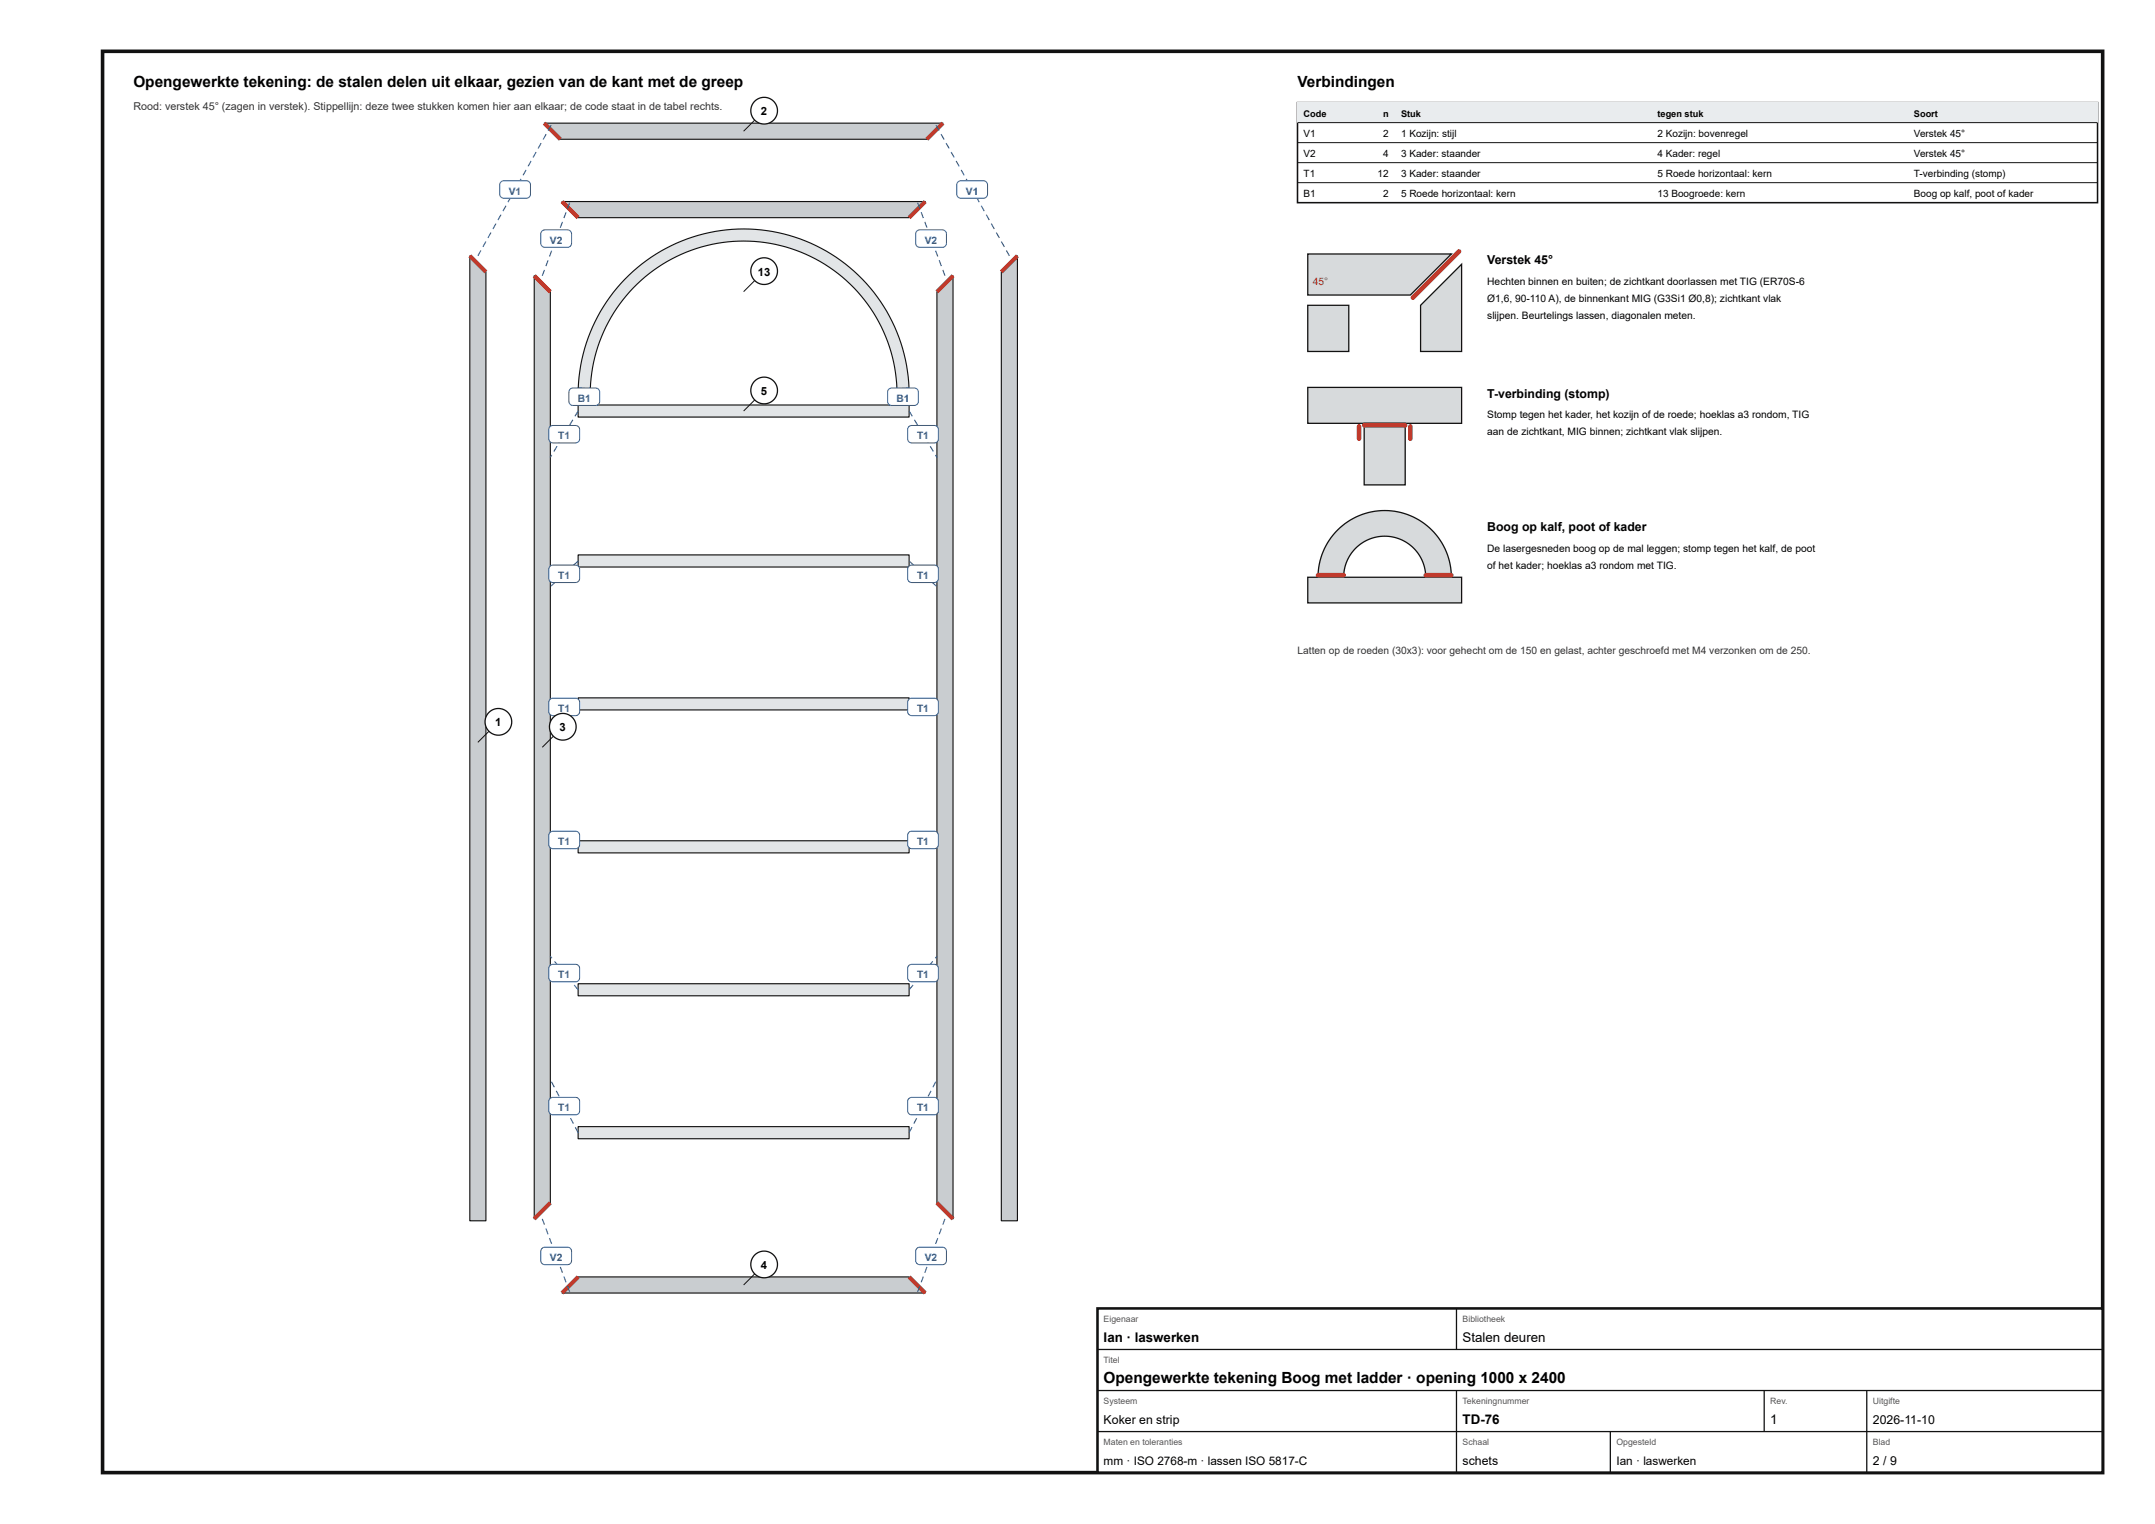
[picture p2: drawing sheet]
<svg xmlns="http://www.w3.org/2000/svg" width="420mm" height="297mm" viewBox="0 0 420 297" stroke-linecap="round" stroke-linejoin="round" font-family="sans-serif">
<path d="M20 10h390v277h-390z" fill="none" stroke="#111" stroke-width=".7" stroke-linecap="butt"/>
<path d="M91.6 49.9l3.1 3.1v184.9h-3.1z" fill="#c9cdd0"/>
<path d="M91.6 49.9l3.1 3.1v184.9h-3.1z" fill="none" stroke="#111" stroke-width=".22"/>
<path d="M91.6 49.9l3.1 3.1" fill="none" stroke="#c0392b" stroke-width=".8" stroke-linecap="butt"/>
<path d="M195.2 53l3.2-3.1v188h-3.2z" fill="#c9cdd0"/>
<path d="M195.2 53l3.2-3.1v188h-3.2z" fill="none" stroke="#111" stroke-width=".22"/>
<path d="M198.4 49.9l-3.2 3.1" fill="none" stroke="#c0392b" stroke-width=".8" stroke-linecap="butt"/>
<path d="M106.1 24h77.8l-3.2 3.1h-71.4z" fill="#c9cdd0"/>
<path d="M106.1 24h77.8l-3.2 3.1h-71.4z" fill="none" stroke="#111" stroke-width=".22"/>
<path d="M106.1 24l3.2 3.1M183.9 24l-3.2 3.1" fill="none" stroke="#c0392b" stroke-width=".8" stroke-linecap="butt"/>
<path d="M104.2 53.7l3.1 3.2v177.5l-3.1 3.1z" fill="#c9cdd0"/>
<path d="M104.2 53.7l3.1 3.2v177.5l-3.1 3.1z" fill="none" stroke="#111" stroke-width=".22"/>
<path d="M104.2 53.7l3.1 3.2M107.3 234.4l-3.1 3.1" fill="none" stroke="#c0392b" stroke-width=".8" stroke-linecap="butt"/>
<path d="M182.7 56.9l3.1-3.2v183.8l-3.1-3.1z" fill="#c9cdd0"/>
<path d="M182.7 56.9l3.1-3.2v183.8l-3.1-3.1z" fill="none" stroke="#111" stroke-width=".22"/>
<path d="M185.8 53.7l-3.1 3.2M182.7 234.4l3.1 3.1" fill="none" stroke="#c0392b" stroke-width=".8" stroke-linecap="butt"/>
<path d="M109.6 252l3.1-3.1h64.6l3.1 3.1z" fill="#c9cdd0"/>
<path d="M109.6 252l3.1-3.1h64.6l3.1 3.1z" fill="none" stroke="#111" stroke-width=".22"/>
<path d="M112.7 248.9l-3.1 3.1M177.3 248.9l3.1 3.1" fill="none" stroke="#c0392b" stroke-width=".8" stroke-linecap="butt"/>
<path d="M109.6 39.3h70.8l-3.1 3.1h-64.6z" fill="#c9cdd0"/>
<path d="M109.6 39.3h70.8l-3.1 3.1h-64.6z" fill="none" stroke="#111" stroke-width=".22"/>
<path d="M109.6 39.3l3.1 3.1M180.4 39.3l-3.1 3.1" fill="none" stroke="#c0392b" stroke-width=".8" stroke-linecap="butt"/>
<path d="M112.7 78.9h64.6v2.4h-64.6z" fill="#e2e5e7"/>
<path d="M112.7 78.9h64.6v2.4h-64.6z" fill="none" stroke="#111" stroke-width=".22"/>
<path d="M112.7 219.6h64.6v2.3h-64.6z" fill="#e2e5e7"/>
<path d="M112.7 219.6h64.6v2.3h-64.6z" fill="none" stroke="#111" stroke-width=".22"/>
<path d="M112.7 191.7h64.6v2.4h-64.6z" fill="#e2e5e7"/>
<path d="M112.7 191.7h64.6v2.4h-64.6z" fill="none" stroke="#111" stroke-width=".22"/>
<path d="M112.7 163.9h64.6v2.3h-64.6z" fill="#e2e5e7"/>
<path d="M112.7 163.9h64.6v2.3h-64.6z" fill="none" stroke="#111" stroke-width=".22"/>
<path d="M112.7 136h64.6v2.4h-64.6z" fill="#e2e5e7"/>
<path d="M112.7 136h64.6v2.4h-64.6z" fill="none" stroke="#111" stroke-width=".22"/>
<path d="M112.7 108.1h64.6v2.4h-64.6z" fill="#e2e5e7"/>
<path d="M112.7 108.1h64.6v2.4h-64.6z" fill="none" stroke="#111" stroke-width=".22"/>
<path d="M121.8 54.4a32.3 32.3 0 0 1 34.7-7.6 32.3 32.3 0 0 1 20.7 28.9l-2.3 .1a29.9 29.9 0 0 0-29.9-28.8 29.9 29.9 0 0 0-29.9 28.8l-2.4-.1a32.4 32.4 0 0 1 9.1-21.3z" fill="#e2e5e7"/>
<path d="M121.8 54.4a32.3 32.3 0 0 1 34.7-7.6 32.3 32.3 0 0 1 20.7 28.9l-2.3 .1a29.9 29.9 0 0 0-29.9-28.8 29.9 29.9 0 0 0-29.9 28.8l-2.4-.1a32.4 32.4 0 0 1 9.1-21.3z" fill="none" stroke="#111" stroke-width=".22"/>
<path d="M93.7 48.8l.2 .1-.6 1-.2-.1zM94.7 47l.1 .1-.5 1.1-.2-.1zM95.6 45.3l.2 .1-.6 1-.2-.1zM96.6 43.5l.2 .1-.6 1.1-.2-.1zM97.6 41.8l.2 .1-.6 1-.2-.1zM98.6 40l.2 .1-.6 1.1-.2-.1zM99.5 38.3l.2 .1-.5 1.1-.2-.2zM100.5 36.6l.2 .1-.6 1-.2-.1zM101.5 34.8l.2 .1-.6 1.1-.2-.1zM102.5 33.1l.2 .1-.6 1-.2-.1zM103.5 31.3l.2 .1-.6 1.1-.2-.1zM104.4 29.6l.2 .1-.6 1-.1-.1zM105.4 27.8l.2 .1-.6 1.1-.2-.1zM106.4 26.1l.2 .1-.6 1-.2-.1zM107.4 24.3l.2 .2-.6 1-.2-.1z" fill="#1f5fa8"/>
<path d="M97.7 35.5l.5-.3h4.4a.8 .8 0 0 1 .8 .8v1.8a.8 .8 0 0 1-.8 .8h-4.4a.8 .8 0 0 1-.8-.8l.1-1.9z" fill="#fff"/>
<path d="M97.7 35.5l.5-.3h4.4a.8 .8 0 0 1 .8 .8v1.8a.8 .8 0 0 1-.8 .8h-4.4a.8 .8 0 0 1-.8-.8l.1-1.9z" fill="none" stroke="#1f5fa8" stroke-width=".2"/>
<path d="M196.1 48.9l.2-.1 .6 1-.2 .1zM195.2 47.1l.1-.1 .6 1.1-.2 .1zM194.2 45.4l.2-.1 .6 1-.2 .1zM193.2 43.6l.2-.1 .6 1.1-.2 .1zM192.2 41.9l.2-.1 .6 1-.2 .1zM191.2 40.1l.2-.1 .6 1.1-.2 .1zM190.3 38.4l.2-.1 .5 1-.2 .2zM189.3 36.7l.2-.1 .6 1-.2 .1zM188.3 34.9l.2-.1 .6 1.1-.2 .1zM187.3 33.2l.2-.1 .6 1-.2 .1zM186.3 31.4l.2-.1 .6 1.1-.2 .1zM185.4 29.7l.2-.1 .5 1-.1 .1zM184.4 27.9l.2-.1 .6 1.1-.2 .1zM183.4 26.2l.2-.1 .6 1-.2 .1zM182.4 24.5l.2-.2 .6 1.1-.2 .1z" fill="#1f5fa8"/>
<path d="M186.8 35.5l.6-.3h4.4a.8 .8 0 0 1 .8 .8v1.8a.8 .8 0 0 1-.8 .8h-4.4a.8 .8 0 0 1-.8-.8v-1.9z" fill="#fff"/>
<path d="M186.8 35.5l.6-.3h4.4a.8 .8 0 0 1 .8 .8v1.8a.8 .8 0 0 1-.8 .8h-4.4a.8 .8 0 0 1-.8-.8v-1.9z" fill="none" stroke="#1f5fa8" stroke-width=".2"/>
<path d="M105.6 237.6l.2-.1 .5 1.1-.2 .1zM106.3 239.5l.2-.1 .5 1.1-.2 .1zM107 241.3h.2l.5 1.1-.2 .1zM107.7 243.2l.2-.1 .5 1.2h-.2zM108.4 245.1l.3-.1 .4 1.1-.2 .1zM109.1 247l.3-.1 .4 1.1-.2 .1zM109.9 248.8l.2-.1 .4 1.2h-.2zM110.6 250.7l.2-.1 .4 1.1-.2 .1z" fill="#1f5fa8"/>
<path d="M105.7 243.3l.5-.2h4.4a.8 .8 0 0 1 .8 .8v1.8a.8 .8 0 0 1-.8 .8h-4.4a.8 .8 0 0 1-.8-.8l.1-2z" fill="#fff"/>
<path d="M105.7 243.3l.5-.2h4.4a.8 .8 0 0 1 .8 .8v1.8a.8 .8 0 0 1-.8 .8h-4.4a.8 .8 0 0 1-.8-.8l.1-2z" fill="none" stroke="#1f5fa8" stroke-width=".2"/>
<path d="M106.1 52.6h.2l-.5 1.2-.2-.1zM106.8 50.7l.2 .1-.5 1.1-.2-.1zM107.5 48.8l.2 .1-.5 1.1-.2-.1zM108.2 47h.2l-.5 1.2-.2-.1zM108.9 45.1l.2 .1-.4 1.1-.3-.1zM109.6 43.2l.2 .1-.4 1.1-.3-.1zM110.3 41.3l.2 .1-.4 1.1h-.2zM111 39.5h.2l-.4 1.2-.2-.1z" fill="#1f5fa8"/>
<path d="M105.7 45l.5-.2h4.4a.8 .8 0 0 1 .8 .8v1.8a.8 .8 0 0 1-.8 .8h-4.4a.8 .8 0 0 1-.8-.8l.1-2z" fill="#fff"/>
<path d="M105.7 45l.5-.2h4.4a.8 .8 0 0 1 .8 .8v1.8a.8 .8 0 0 1-.8 .8h-4.4a.8 .8 0 0 1-.8-.8l.1-2z" fill="none" stroke="#1f5fa8" stroke-width=".2"/>
<path d="M184.2 237.5l.2 .1-.5 1.1-.2-.1zM183.5 239.4l.2 .1-.5 1.1-.2-.1zM182.8 241.3h.2l-.5 1.2-.2-.1zM182 243.1l.3 .1-.5 1.1h-.2zM181.3 245l.3 .1-.5 1.1-.2-.1zM180.6 246.9l.2 .1-.4 1.1-.2-.1zM179.9 248.7l.2 .1-.4 1.1h-.2zM179.2 250.6l.2 .1-.4 1.1-.2-.1z" fill="#1f5fa8"/>
<path d="M178.8 243.3l.5-.2h4.4a.8 .8 0 0 1 .8 .8v1.8a.8 .8 0 0 1-.8 .8h-4.4a.8 .8 0 0 1-.8-.8l.1-2z" fill="#fff"/>
<path d="M178.8 243.3l.5-.2h4.4a.8 .8 0 0 1 .8 .8v1.8a.8 .8 0 0 1-.8 .8h-4.4a.8 .8 0 0 1-.8-.8l.1-2z" fill="none" stroke="#1f5fa8" stroke-width=".2"/>
<path d="M183.7 52.6h.2l.5 1.1-.2 .1zM183 50.8l.2-.1 .5 1.1-.2 .1zM182.3 48.9l.2-.1 .5 1.1-.2 .1zM181.6 47h.2l.5 1.1-.3 .1zM180.9 45.2l.2-.1 .5 1.1-.3 .1zM180.2 43.3l.2-.1 .4 1.1-.2 .1zM179.5 41.4l.2-.1 .4 1.2h-.2zM178.8 39.5h.2l.4 1.1-.2 .1z" fill="#1f5fa8"/>
<path d="M178.8 45l.5-.2h4.4a.8 .8 0 0 1 .8 .8v1.8a.8 .8 0 0 1-.8 .8h-4.4a.8 .8 0 0 1-.8-.8l.1-2z" fill="#fff"/>
<path d="M178.8 45l.5-.2h4.4a.8 .8 0 0 1 .8 .8v1.8a.8 .8 0 0 1-.8 .8h-4.4a.8 .8 0 0 1-.8-.8l.1-2z" fill="none" stroke="#1f5fa8" stroke-width=".2"/>
<path d="M112.6 80l.2 .2-.6 1-.2-.1zM111.6 81.8l.2 .1-.6 1-.2-.1zM110.6 83.5l.2 .1-.7 1-.1-.1zM109.5 85.2l.2 .1-.6 1-.2-.1zM108.5 86.9l.2 .1-.6 1-.2-.1zM107.5 88.6l.2 .1-.3 .5-.2-.1z" fill="#1f5fa8"/>
<path d="M107.3 83.2l.5-.3h4.4a.8 .8 0 0 1 .8 .8v1.8a.8 .8 0 0 1-.8 .8h-4.4a.8 .8 0 0 1-.8-.8v-1.9z" fill="#fff"/>
<path d="M107.3 83.2l.5-.3h4.4a.8 .8 0 0 1 .8 .8v1.8a.8 .8 0 0 1-.8 .8h-4.4a.8 .8 0 0 1-.8-.8v-1.9z" fill="none" stroke="#1f5fa8" stroke-width=".2"/>
<path d="M177.2 80.2l.2-.2 .6 1.1-.2 .1zM178.2 81.9l.2-.1 .6 1-.2 .1zM179.2 83.6l.2-.1 .6 1-.2 .1zM180.3 85.3l.1-.1 .7 1-.2 .1zM181.3 87l.2-.1 .6 1-.2 .1zM182.3 88.7l.2-.1 .3 .5-.2 .1z" fill="#1f5fa8"/>
<path d="M177.2 83.2l.6-.3h4.4a.8 .8 0 0 1 .8 .8v1.8a.8 .8 0 0 1-.8 .8h-4.4a.8 .8 0 0 1-.8-.8v-1.9z" fill="#fff"/>
<path d="M177.2 83.2l.6-.3h4.4a.8 .8 0 0 1 .8 .8v1.8a.8 .8 0 0 1-.8 .8h-4.4a.8 .8 0 0 1-.8-.8v-1.9z" fill="none" stroke="#1f5fa8" stroke-width=".2"/>
<path d="M112.1 219.7l.2-.1 .5 1.1-.2 .1zM111.1 218l.2-.1 .6 1-.2 .1zM110.2 216.2l.2-.1 .6 1.1-.2 .1zM109.3 214.4l.2-.1 .5 1.1-.1 .1zM108.4 212.6l.2-.1 .5 1.1-.2 .1zM107.4 210.9l.2-.1 .6 1-.2 .1z" fill="#1f5fa8"/>
<path d="M107.3 214.1l.5-.2h4.4a.8 .8 0 0 1 .8 .8v1.8a.8 .8 0 0 1-.8 .8h-4.4a.8 .8 0 0 1-.8-.8v-2z" fill="#fff"/>
<path d="M107.3 214.1l.5-.2h4.4a.8 .8 0 0 1 .8 .8v1.8a.8 .8 0 0 1-.8 .8h-4.4a.8 .8 0 0 1-.8-.8v-2z" fill="none" stroke="#1f5fa8" stroke-width=".2"/>
<path d="M177.7 219.6l.2 .1-.5 1.1-.2-.1zM178.7 217.9l.1 .1-.5 1-.2-.1zM179.6 216.1l.2 .1-.6 1.1-.2-.1zM180.5 214.3l.2 .1-.6 1.1-.1-.1zM181.4 212.5l.2 .1-.5 1.1-.2-.1zM182.4 210.8l.2 .1-.6 1-.2-.1z" fill="#1f5fa8"/>
<path d="M177.2 214.1l.6-.2h4.4a.8 .8 0 0 1 .8 .8v1.8a.8 .8 0 0 1-.8 .8h-4.4a.8 .8 0 0 1-.8-.8v-2z" fill="#fff"/>
<path d="M177.2 214.1l.6-.2h4.4a.8 .8 0 0 1 .8 .8v1.8a.8 .8 0 0 1-.8 .8h-4.4a.8 .8 0 0 1-.8-.8v-2z" fill="none" stroke="#1f5fa8" stroke-width=".2"/>
<path d="M111.9 192l.1-.1 .8 .9-.2 .2zM110.6 190.5l.2-.1 .7 .9-.1 .1zM109.3 189l.2-.2 .8 1-.2 .1zM108 187.4l.2-.1 .8 .9-.2 .2zM107.2 186.4l.2-.1 .3 .4-.2 .1z" fill="#1f5fa8"/>
<path d="M107.3 188.2l.5-.3h4.4a.8 .8 0 0 1 .8 .8v1.8a.8 .8 0 0 1-.8 .8h-4.4a.8 .8 0 0 1-.8-.8v-1.9z" fill="#fff"/>
<path d="M107.3 188.2l.5-.3h4.4a.8 .8 0 0 1 .8 .8v1.8a.8 .8 0 0 1-.8 .8h-4.4a.8 .8 0 0 1-.8-.8v-1.9z" fill="none" stroke="#1f5fa8" stroke-width=".2"/>
<path d="M178 191.9l.1 .1-.7 1-.2-.2zM179.2 190.4l.2 .1-.8 .9-.1-.1zM180.5 188.8l.2 .2-.8 .9-.2-.1zM181.8 187.3l.2 .1-.8 1-.2-.2zM182.6 186.3l.2 .1-.3 .4-.2-.1z" fill="#1f5fa8"/>
<path d="M177.2 188.2l.6-.3h4.4a.8 .8 0 0 1 .8 .8v1.8a.8 .8 0 0 1-.8 .8h-4.4a.8 .8 0 0 1-.8-.8v-1.9z" fill="#fff"/>
<path d="M177.2 188.2l.6-.3h4.4a.8 .8 0 0 1 .8 .8v1.8a.8 .8 0 0 1-.8 .8h-4.4a.8 .8 0 0 1-.8-.8v-1.9z" fill="none" stroke="#1f5fa8" stroke-width=".2"/>
<path d="M111.7 164.4l1.1 .5-.1 .2-1.1-.5zM109.9 163.5l1.1 .6-.1 .2-1.1-.6zM108.1 162.6l1.1 .6-.1 .2-1.1-.6zM107.4 162.3l-.1 .2z" fill="#1f5fa8"/>
<path d="M107.3 162.2l.5-.2h4.4a.8 .8 0 0 1 .8 .8v1.8a.8 .8 0 0 1-.8 .8h-4.4a.8 .8 0 0 1-.8-.8v-2z" fill="#fff"/>
<path d="M107.3 162.2l.5-.2h4.4a.8 .8 0 0 1 .8 .8v1.8a.8 .8 0 0 1-.8 .8h-4.4a.8 .8 0 0 1-.8-.8v-2z" fill="none" stroke="#1f5fa8" stroke-width=".2"/>
<path d="M177.2 164.9l1.1-.5 .1 .2-1.1 .5zM179 164.1l1.1-.6 .1 .2-1.1 .6zM180.8 163.2l1.1-.6 .1 .2-1.1 .6zM182.6 162.3l.1 .2z" fill="#1f5fa8"/>
<path d="M177.2 162.2l.6-.2h4.4a.8 .8 0 0 1 .8 .8v1.8a.8 .8 0 0 1-.8 .8h-4.4a.8 .8 0 0 1-.8-.8v-2z" fill="#fff"/>
<path d="M177.2 162.2l.6-.2h4.4a.8 .8 0 0 1 .8 .8v1.8a.8 .8 0 0 1-.8 .8h-4.4a.8 .8 0 0 1-.8-.8v-2z" fill="none" stroke="#1f5fa8" stroke-width=".2"/>
<path d="M111.5 137.3l1.2-.2 .1 .2-1.2 .2zM109.6 137.7l1.2-.2v.2l-1.2 .3zM107.6 138.2l1.2-.3v.2l-1.1 .3z" fill="#1f5fa8"/>
<path d="M107.3 136.3l.5-.2h4.4a.8 .8 0 0 1 .8 .8v1.8a.8 .8 0 0 1-.8 .8h-4.4a.8 .8 0 0 1-.8-.8v-2z" fill="#fff"/>
<path d="M107.3 136.3l.5-.2h4.4a.8 .8 0 0 1 .8 .8v1.8a.8 .8 0 0 1-.8 .8h-4.4a.8 .8 0 0 1-.8-.8v-2z" fill="none" stroke="#1f5fa8" stroke-width=".2"/>
<path d="M177.3 137.1l1.2 .2-.1 .2-1.2-.2zM179.2 137.5l1.2 .2v.3l-1.2-.3zM181.2 137.9l1.2 .3-.1 .2-1.1-.3z" fill="#1f5fa8"/>
<path d="M177.2 136.3l.6-.2h4.4a.8 .8 0 0 1 .8 .8v1.8a.8 .8 0 0 1-.8 .8h-4.4a.8 .8 0 0 1-.8-.8v-2z" fill="#fff"/>
<path d="M177.2 136.3l.6-.2h4.4a.8 .8 0 0 1 .8 .8v1.8a.8 .8 0 0 1-.8 .8h-4.4a.8 .8 0 0 1-.8-.8v-2z" fill="none" stroke="#1f5fa8" stroke-width=".2"/>
<path d="M111.8 110.1l.9-.9 .1 .2-.9 .8zM110.3 111.4l.9-.8 .1 .2-.8 .8zM108.8 112.8l.9-.8 .2 .1-.9 .8zM107.4 114.1l.8-.8 .2 .2-.9 .8z" fill="#1f5fa8"/>
<path d="M107.3 110.4l.5-.3h4.4a.8 .8 0 0 1 .8 .8v1.8a.8 .8 0 0 1-.8 .8h-4.4a.8 .8 0 0 1-.8-.8v-1.9z" fill="#fff"/>
<path d="M107.3 110.4l.5-.3h4.4a.8 .8 0 0 1 .8 .8v1.8a.8 .8 0 0 1-.8 .8h-4.4a.8 .8 0 0 1-.8-.8v-1.9z" fill="none" stroke="#1f5fa8" stroke-width=".2"/>
<path d="M177.3 109.2l.9 .9-.1 .1-.9-.8zM178.8 110.6l.9 .8-.2 .2-.8-.8zM180.3 112l.9 .8-.2 .1-.9-.8zM181.7 113.3l.9 .8-.1 .2-.9-.8z" fill="#1f5fa8"/>
<path d="M177.2 110.4l.6-.3h4.4a.8 .8 0 0 1 .8 .8v1.8a.8 .8 0 0 1-.8 .8h-4.4a.8 .8 0 0 1-.8-.8v-1.9z" fill="#fff"/>
<path d="M177.2 110.4l.6-.3h4.4a.8 .8 0 0 1 .8 .8v1.8a.8 .8 0 0 1-.8 .8h-4.4a.8 .8 0 0 1-.8-.8v-1.9z" fill="none" stroke="#1f5fa8" stroke-width=".2"/>
<path d="M176 75.7h.2v1.2h-.2zM176 77.7h.2v1.2h-.2z" fill="#1f5fa8"/>
<path d="M173.3 75.9l.6-.3h4.4a.8 .8 0 0 1 .8 .8v1.8a.8 .8 0 0 1-.8 .8h-4.4a.8 .8 0 0 1-.8-.8v-1.9z" fill="#fff"/>
<path d="M173.3 75.9l.6-.3h4.4a.8 .8 0 0 1 .8 .8v1.8a.8 .8 0 0 1-.8 .8h-4.4a.8 .8 0 0 1-.8-.8v-1.9z" fill="none" stroke="#1f5fa8" stroke-width=".2"/>
<path d="M113.8 75.7h.2v1.2h-.2zM113.8 77.7h.2v1.2h-.2z" fill="#1f5fa8"/>
<path d="M111.2 75.9l.5-.3h4.4a.8 .8 0 0 1 .8 .8v1.8a.8 .8 0 0 1-.8 .8h-4.4a.8 .8 0 0 1-.8-.8v-1.9z" fill="#fff"/>
<path d="M111.2 75.9l.5-.3h4.4a.8 .8 0 0 1 .8 .8v1.8a.8 .8 0 0 1-.8 .8h-4.4a.8 .8 0 0 1-.8-.8v-1.9z" fill="none" stroke="#1f5fa8" stroke-width=".2"/>
<path d="M95.4 142.5l-2.2 2.2" fill="none" stroke="#111" stroke-width=".19"/>
<circle cx="97.2" cy="140.7" r="2.6" fill="#fff"/>
<circle cx="97.2" cy="140.7" r="2.6" fill="none" stroke="#111" stroke-width=".25"/>
<path d="M147.2 23.4l-2.2 2.2" fill="none" stroke="#111" stroke-width=".19"/>
<circle cx="149" cy="21.6" r="2.6" fill="#fff"/>
<circle cx="149" cy="21.6" r="2.6" fill="none" stroke="#111" stroke-width=".25"/>
<path d="M107.9 143.4l-2.2 2.2" fill="none" stroke="#111" stroke-width=".19"/>
<circle cx="109.7" cy="141.6" r="2.6" fill="#fff"/>
<circle cx="109.7" cy="141.6" r="2.6" fill="none" stroke="#111" stroke-width=".25"/>
<path d="M147.2 248.2l-2.2 2.2" fill="none" stroke="#111" stroke-width=".19"/>
<circle cx="149" cy="246.4" r="2.6" fill="#fff"/>
<circle cx="149" cy="246.4" r="2.6" fill="none" stroke="#111" stroke-width=".25"/>
<path d="M147.2 77.9l-2.2 2.2" fill="none" stroke="#111" stroke-width=".19"/>
<circle cx="149" cy="76.1" r="2.6" fill="#fff"/>
<circle cx="149" cy="76.1" r="2.6" fill="none" stroke="#111" stroke-width=".25"/>
<path d="M147.2 54.6l-2.2 2.2" fill="none" stroke="#111" stroke-width=".19"/>
<circle cx="149" cy="52.8" r="2.6" fill="#fff"/>
<circle cx="149" cy="52.8" r="2.6" fill="none" stroke="#111" stroke-width=".25"/>
<path d="M253 20h156v19.5h-156z" fill="none" stroke="#111" stroke-width=".3"/>
<path d="M253 20h156v3.9h-156z" fill="#e9ecee"/>
<path d="M253 23.9h156M253 27.8h156M253 31.7h156M253 35.6h156" fill="none" stroke="#111" stroke-width=".19"/>
<path d="M255 49.5h28l-8 8h-20z" fill="#d7dadc"/>
<path d="M255 49.5h28l-8 8h-20z" fill="none" stroke="#111" stroke-width=".25"/>
<path d="M255 59.5h8v9h-8z" fill="#d7dadc"/>
<path d="M255 59.5h8v9h-8z" fill="none" stroke="#111" stroke-width=".25"/>
<path d="M285 51.5v17h-8v-9z" fill="#d7dadc"/>
<path d="M285 51.5v17h-8v-9z" fill="none" stroke="#111" stroke-width=".25"/>
<path d="M284.5 49l-9 9" fill="none" stroke="#c0392b" stroke-width=".9"/>
<path d="M255 75.5h30v7h-30z" fill="#d7dadc"/>
<path d="M255 75.5h30v7h-30z" fill="none" stroke="#111" stroke-width=".25"/>
<path d="M266 82.5h8v12h-8z" fill="#d7dadc"/>
<path d="M266 82.5h8v12h-8z" fill="none" stroke="#111" stroke-width=".25"/>
<path d="M265 83.1v2.4M266 82.9h8M275 83.1v2.4" fill="none" stroke="#c0392b" stroke-width=".9"/>
<path d="M260.8 103.3a13 13 0 0 1 14.2-2.8 13 13 0 0 1 8 12h-5a8 8 0 0 0-8-8 8 8 0 0 0-8 8h-5a13 13 0 0 1 3.8-9.2z" fill="#d7dadc"/>
<path d="M260.8 103.3a13 13 0 0 1 14.2-2.8 13 13 0 0 1 8 12h-5a8 8 0 0 0-8-8 8 8 0 0 0-8 8h-5a13 13 0 0 1 3.8-9.2z" fill="none" stroke="#111" stroke-width=".25"/>
<path d="M255 112.5h30v5h-30z" fill="#d7dadc"/>
<path d="M255 112.5h30v5h-30z" fill="none" stroke="#111" stroke-width=".25"/>
<path d="M257 112.1h5M278 112.1h5" fill="none" stroke="#c0392b" stroke-width=".9"/>
<path d="M214 255h196v32h-196z" fill="#fff"/>
<path d="M214 255h196v32h-196z" fill="none" stroke="#111" stroke-width=".5"/>
<path d="M284 255v8M214 263h196M214 271h196M214 279h196M284 271v16M314 279v8M344 271v8M364 271v16" fill="none" stroke="#111" stroke-width=".25"/>
<g font-size="3">
<text x="26" y="17">Opengewerkte tekening: de stalen delen uit elkaar, gezien van de kant met de greep</text>
<text x="253" y="17">Verbindingen</text>
<text x="215.2" y="269.6">Opengewerkte tekening Boog met ladder · opening 1000 x 2400</text>
</g>
<g font-size="2.6">
<text x="215.2" y="261.6">Ian · laswerken</text>
<text x="285.2" y="261.6">Stalen deuren</text>
<text x="285.2" y="277.6">TD-76</text>
<text x="345.2" y="277.6">1</text>
</g>
<g font-size="2.4">
<text x="290" y="51.5">Verstek 45°</text>
<text x="290" y="77.5">T-verbinding (stomp)</text>
<text x="290" y="103.5">Boog op kalf, poot of kader</text>
<text x="215.2" y="277.6">Koker en strip</text>
<text x="365.2" y="277.6">2026-11-10</text>
<text x="285.2" y="285.6">schets</text>
<text x="365.2" y="285.6">2 / 9</text>
</g>
<g font-size="2.3">
<text x="215.2" y="285.6">mm · ISO 2768-m · lassen ISO 5817-C</text>
<text x="315.2" y="285.6">Ian · laswerken</text>
</g>
<g font-size="2.2">
<text x="148.4" y="22.5">2</text>
<text x="147.8" y="53.7">13</text>
<text x="148.4" y="77">5</text>
<text x="96.6" y="141.6">1</text>
<text x="109.1" y="142.5">3</text>
<text x="148.4" y="247.3">4</text>
</g>
<text font-size="2.1" fill="#333" x="26" y="21.5">Rood: verstek 45° (zagen in verstek). Stippellijn: deze twee stukken komen hier aan elkaar; de code staat in de tabel rechts.</text>
<g font-size="2" fill="#1f5fa8">
<text x="99.2" y="37.9">V1</text>
<text x="188.3" y="37.9">V1</text>
<text x="107.2" y="47.5">V2</text>
<text x="180.3" y="47.5">V2</text>
<text x="112.6" y="78.3">B1</text>
<text x="174.8" y="78.3">B1</text>
<text x="108.9" y="85.6">T1</text>
<text x="178.8" y="85.6">T1</text>
<text x="108.9" y="112.8">T1</text>
<text x="178.8" y="112.8">T1</text>
<text x="108.9" y="138.8">T1</text>
<text x="178.8" y="138.8">T1</text>
<text x="108.9" y="164.7">T1</text>
<text x="178.8" y="164.7">T1</text>
<text x="108.9" y="190.6">T1</text>
<text x="178.8" y="190.6">T1</text>
<text x="108.9" y="216.6">T1</text>
<text x="178.8" y="216.6">T1</text>
<text x="107.2" y="245.8">V2</text>
<text x="180.3" y="245.8">V2</text>
</g>
<text font-size="2" fill="#c0392b" x="256" y="55.5">45°</text>
<g font-size="2">
<text x="290" y="55.5">Hechten binnen en buiten; de zichtkant doorlassen met TIG (ER70S-6</text>
<text x="290" y="58.8">Ø1,6, 90-110 A), de binnenkant MIG (G3Si1 Ø0,8); zichtkant vlak</text>
<text x="290" y="62.1">slijpen. Beurtelings lassen, diagonalen meten.</text>
<text x="290" y="81.5">Stomp tegen het kader, het kozijn of de roede; hoeklas a3 rondom, TIG</text>
<text x="290" y="84.8">aan de zichtkant, MIG binnen; zichtkant vlak slijpen.</text>
<text x="290" y="107.5">De lasergesneden boog op de mal leggen; stomp tegen het kalf, de poot</text>
<text x="290" y="110.8">of het kader; hoeklas a3 rondom met TIG.</text>
</g>
<text font-size="2" fill="#333" x="253" y="127.5">Latten op de roeden (30x3): voor gehecht om de 150 en gelast, achter geschroefd met M4 verzonken om de 250.</text>
<g font-size="1.9">
<text x="254.2" y="26.6">V1</text>
<text x="269.7" y="26.6">2</text>
<text x="273.2" y="26.6">1 Kozijn: stijl</text>
<text x="323.2" y="26.6">2 Kozijn: bovenregel</text>
<text x="373.2" y="26.6">Verstek 45°</text>
<text x="254.2" y="30.5">V2</text>
<text x="254.2" y="34.4">T1</text>
<text x="268.6" y="34.4">12</text>
<text x="269.7" y="30.5">4</text>
<text x="273.2" y="30.5">3 Kader: staander</text>
<text x="273.2" y="34.4">3 Kader: staander</text>
<text x="323.2" y="30.5">4 Kader: regel</text>
<text x="323.2" y="34.4">5 Roede horizontaal: kern</text>
<text x="373.2" y="30.5">Verstek 45°</text>
<text x="373.2" y="34.4">T-verbinding (stomp)</text>
<text x="254.2" y="38.3">B1</text>
<text x="269.7" y="38.3">2</text>
<text x="273.2" y="38.3">5 Roede horizontaal: kern</text>
<text x="323.2" y="38.3">13 Boogroede: kern</text>
<text x="373.2" y="38.3">Boog op kalf, poot of kader</text>
</g>
<g font-size="1.8">
<text x="254.2" y="22.7">Code</text>
<text x="269.7" y="22.7">n</text>
<text x="273.2" y="22.7">Stuk</text>
<text x="323.2" y="22.7">tegen stuk</text>
<text x="373.2" y="22.7">Soort</text>
</g>
<g font-size="1.7" fill="#555">
<text x="215.2" y="257.6">Eigenaar</text>
<text x="285.2" y="257.6">Bibliotheek</text>
<text x="215.2" y="265.6">Titel</text>
<text x="215.2" y="273.6">Systeem</text>
<text x="285.2" y="273.6">Tekeningnummer</text>
<text x="345.2" y="273.6">Rev.</text>
<text x="365.2" y="273.6">Uitgifte</text>
<text x="215.2" y="281.6">Maten en toleranties</text>
<text x="285.2" y="281.6">Schaal</text>
<text x="315.2" y="281.6">Opgesteld</text>
<text x="365.2" y="281.6">Blad</text>
</g>
</svg>
